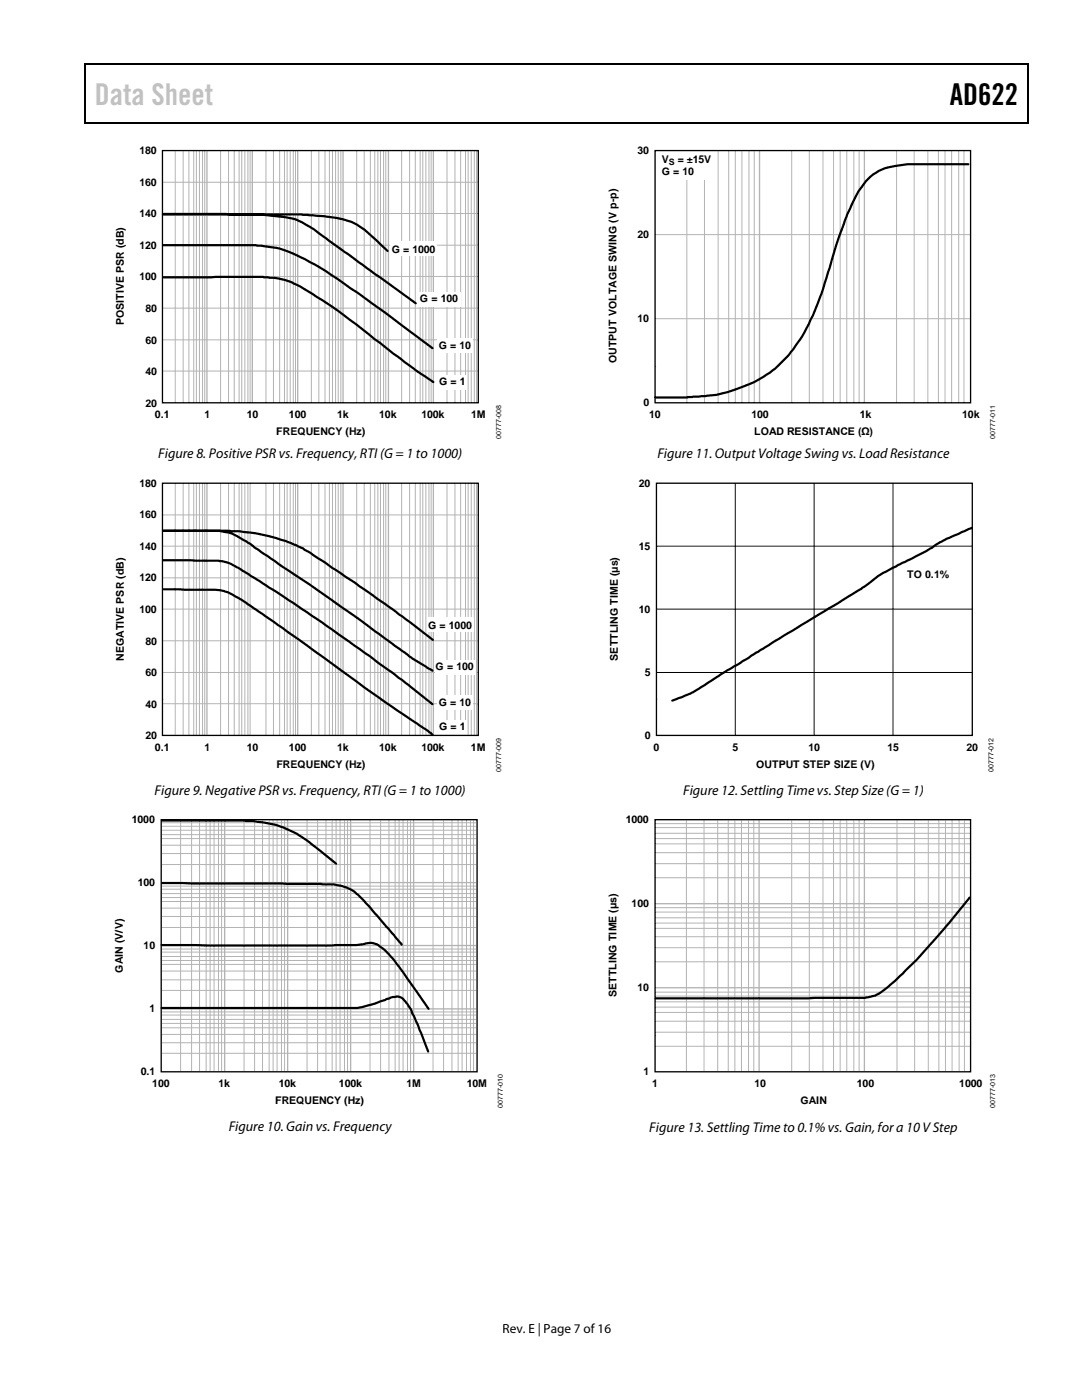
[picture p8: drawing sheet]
<svg xmlns="http://www.w3.org/2000/svg" width="216mm" height="279mm" viewBox="0 0 216 279" stroke-linecap="round" stroke-linejoin="round" font-family="sans-serif">
<path d="M16.9 12.7h.2v1h-.2zM16.9 12.7h.2v.3h-.2zM82.5 12.7h.3v.3h-.3zM205.1 12.7h.2v1h-.2zM205.1 12.7h.2v.3h-.2zM16.9 24.4h.2v.3h-.2zM82.3 24.4h.2v.3h-.2zM205.1 24.4h.2v.3h-.2z" fill="#000"/>
<path d="M17 13.7v10.7M17.1 12.8h65.4M82.8 12.8h122.3M205.2 13.7v10.7M17.1 24.5h188" fill="none" stroke="#000" stroke-width=".25"/>
<g fill="none" stroke="#b3b3b3" stroke-width=".2">
<path d="M32.4 36.4h63M35 30.1v50.3M36.5 30.1v50.3M37.7 30.1v50.3M38.7 30.1v50.3M39.2 30.1v50.3M39.8 30.1v50.3M40.4 30.1v50.3M40.9 30.1v50.3M44 30.1v50.3M45.6 30.1v50.3M46.7 30.1v50.3"/>
<path d="M47.7 30.1v50.3M48.2 30.1v50.3M48.9 30.1v50.3M49.5 30.1v50.3M49.9 30.1v50.3M53.1 30.1v50.3M54.6 30.1v50.3M55.8 30.1v50.3M56.8 30.1v50.3M57.3 30.1v50.3M57.9 30.1v50.3M58.5 30.1v50.3"/>
<path d="M59 30.1v50.3M62.1 30.1v50.3M63.6 30.1v50.3M64.8 30.1v50.3M65.7 30.1v50.3M66.3 30.1v50.3M67 30.1v50.3M67.5 30.1v50.3M68 30.1v50.3M71.2 30.1v50.3M72.7 30.1v50.3M73.9 30.1v50.3"/>
<path d="M74.8 30.1v50.3M75.4 30.1v50.3M75.9 30.1v50.3M76.5 30.1v50.3M77 30.1v50.3M80.1 30.1v50.3M81.7 30.1v50.3M82.9 30.1v50.3M83.8 30.1v50.3M84.4 30.1v50.3M85 30.1v50.3M85.6 30.1v50.3"/>
<path d="M86 30.1v50.3M89.2 30.1v50.3M90.8 30.1v50.3M91.9 30.1v50.3M92.9 30.1v50.3M93.4 30.1v50.3M94 30.1v50.3M94.6 30.1v50.3M95.1 30.1v50.3M32.4 55.2h63M32.4 48.9h63M32.4 42.6h63"/>
<path d="M32.4 74.1h63M32.4 67.8h63M32.4 61.5h63"/>
</g>
<path d="M41.3 30.1v50.3M50.3 30.1v50.3M59.4 30.1v50.3M68.5 30.1v50.3M77.5 30.1v50.3M86.5 30.1v50.3" fill="none" stroke="#b3b3b3" stroke-width=".26"/>
<g fill="#fff">
<path d="M77.9 48.1h9.3v3h-9.3z"/>
<path d="M83.6 58.3h8.2v3h-8.2z"/>
<path d="M87.3 67.4h7.1v3h-7.1z"/>
<path d="M87.4 74.8h5.8v2.9h-5.8z"/>
</g>
<path d="M32.5 42.8l28.7 .1a36.1 36.1 0 0 1 8.9 1.4 19.2 19.2 0 0 1 5.9 4.5l1.3 1.3M32.6 48.9h18.3a23.1 23.1 0 0 1 10.9 3.4 103.4 103.4 0 0 1 10.9 7.1l13.6 10.1M32.6 55.3h19.7a24.2 24.2 0 0 1 5.9 1 90.5 90.5 0 0 1 16.5 11.3l8.3 6.4 3.5 2.3M32.7 42.7l15.8 .1a60.9 60.9 0 0 1 10.1 .9 25.5 25.5 0 0 1 7 4.3l17.4 12.5" fill="none" stroke="#000" stroke-width=".44"/>
<path d="M32.4 30.1h63v50.3h-63z" fill="none" stroke="#000" stroke-width=".26"/>
<g fill="none" stroke="#b3b3b3" stroke-width=".2">
<path d="M35 96.4v50.4M36.5 96.4v50.4M37.7 96.4v50.4M38.7 96.4v50.4M39.2 96.4v50.4M39.8 96.4v50.4M40.4 96.4v50.4M40.9 96.4v50.4M44 96.4v50.4M45.6 96.4v50.4M46.7 96.4v50.4M47.7 96.4v50.4"/>
<path d="M48.2 96.4v50.4M48.9 96.4v50.4M49.5 96.4v50.4M49.9 96.4v50.4M53.1 96.4v50.4M54.6 96.4v50.4M55.8 96.4v50.4M56.8 96.4v50.4M57.3 96.4v50.4M57.9 96.4v50.4M58.5 96.4v50.4M59 96.4v50.4"/>
<path d="M62.1 96.4v50.4M63.6 96.4v50.4M64.8 96.4v50.4M65.7 96.4v50.4M66.3 96.4v50.4M67 96.4v50.4M67.5 96.4v50.4M68 96.4v50.4M71.2 96.4v50.4M72.7 96.4v50.4M73.9 96.4v50.4M74.8 96.4v50.4"/>
<path d="M75.4 96.4v50.4M75.9 96.4v50.4M76.5 96.4v50.4M77 96.4v50.4M80.1 96.4v50.4M81.7 96.4v50.4M82.9 96.4v50.4M83.8 96.4v50.4M84.4 96.4v50.4M85 96.4v50.4M85.6 96.4v50.4M86 96.4v50.4"/>
<path d="M89.2 96.4v50.4M90.8 96.4v50.4M91.9 96.4v50.4M92.9 96.4v50.4M93.4 96.4v50.4M94 96.4v50.4M94.6 96.4v50.4M95.1 96.4v50.4M32.4 115.3h63M32.4 109h63M32.4 102.8h63M32.4 134.2h63"/>
<path d="M32.4 127.9h63M32.4 121.6h63M32.4 139.6h.1M95.4 139.6h.1M32.4 140.4h63"/>
</g>
<path d="M41.3 96.4v50.4M59.4 96.4v50.4M68.5 96.4v50.4M77.5 96.4v50.4M86.5 96.4v50.4" fill="none" stroke="#b3b3b3" stroke-width=".26"/>
<g fill="#fff">
<path d="M85.2 123.2h9.3v3h-9.3z"/>
<path d="M86.7 131.7h8.2v3h-8.2z"/>
<path d="M87.3 138.8h7.1v3h-7.1z"/>
<path d="M87.4 143.6h5.8v3h-5.8z"/>
</g>
<path d="M193.2 32.8h-7.4a29.7 29.7 0 0 0-9.8 1 10.7 10.7 0 0 0-5.1 5.1 79.6 79.6 0 0 0-5.4 14.6 59.1 59.1 0 0 1-5.8 14.1 22.5 22.5 0 0 1-11.1 9.4 25.8 25.8 0 0 1-9.7 2.1l-1.8 .2h-6.4M32.6 105.9h4.3a97.9 97.9 0 0 1 13 .4 31.2 31.2 0 0 1 10.7 3.3l1.4 .8 8.8 5.9 7.5 5.3 8.1 6.1M32.6 111.8l8 .1a11.2 11.2 0 0 1 6.4 1.1l8.2 5.1 9 6.1 13.9 9.9 8.2 6.4M32.7 105.9h8.5a11.9 11.9 0 0 1 8.3 2.4l4.5 3.2a544.9 544.9 0 0 1 27.6 19.5l4.7 2.9M32.7 117.6l8.3 .1a9.3 9.3 0 0 1 6.9 1.8l11.3 7.9a609 609 0 0 0 25.2 17.9l1.6 1 .3 .4M32.3 176.2l24 .1 8.7 .2a8.7 8.7 0 0 1 8 3.7l7.2 8.3M32.3 163.8h13.7a32.3 32.3 0 0 1 7.4 .5 19.5 19.5 0 0 1 9.6 4.8l4.1 3.3M32.3 188.6l33.9 .1 4.9-.1 1.4-.2a3.6 3.6 0 0 1 3.8 .8l2.5 2.6 6.7 9.5M32.3 201.2h36.2a15.4 15.4 0 0 0 7.7-1.4l1.3-.5a2.37 2.37 0 0 1 3.1 .3l.7 .8 .8 1.3 1.4 3.2 1.9 5" fill="none" stroke="#000" stroke-width=".44"/>
<path d="M32.4 96.4h63v50.4h-63zM32.2 163.6h63v50.3h-63z" fill="none" stroke="#000" stroke-width=".26"/>
<g fill="none" stroke="#b3b3b3" stroke-width=".2">
<path d="M130.7 73.2h.1M32.2 179.9h62.9M32.2 179.1h62.9M32.2 178.3h62.9M32.2 177.5h62.9M32.2 176.8h62.9M32.2 172.5h62.9M32.2 170.3h62.9M32.2 168.7h62.9M32.2 167.4h62.9M32.2 166.6h62.9M32.2 165.7h62.9"/>
<path d="M32.2 164.9h62.9M32.2 164.2h62.9M36 163.6v50.2M38.2 163.6v50.2M39.8 163.6v50.2M41.1 163.6v50.2M41.9 163.6v50.2M42.7 163.6v50.2M43.6 163.6v50.2M44.2 163.6v50.2M48.7 163.6v50.2M50.8 163.6v50.2"/>
<path d="M52.4 163.6v50.2M53.7 163.6v50.2M54.5 163.6v50.2M55.3 163.6v50.2M56.2 163.6v50.2M56.8 163.6v50.2M61.3 163.6v50.2M63.4 163.6v50.2M65 163.6v50.2M66.3 163.6v50.2M67.1 163.6v50.2M67.9 163.6v50.2"/>
<path d="M68.7 163.6v50.2M69.4 163.6v50.2M73.8 163.6v50.2M75.9 163.6v50.2M77.6 163.6v50.2M78.8 163.6v50.2M79.6 163.6v50.2M80.4 163.6v50.2M81.3 163.6v50.2M81.9 163.6v50.2M86.4 163.6v50.2M88.5 163.6v50.2"/>
<path d="M90.2 163.6v50.2M91.4 163.6v50.2M92.2 163.6v50.2M93.1 163.6v50.2M93.9 163.6v50.2M94.5 163.6v50.2M32.2 197.7h62.9M32.2 195.5h62.9M32.2 193.8h62.9M32.2 192.5h62.9M32.2 191.7h62.9M32.2 190.9h62.9"/>
<path d="M32.2 190h62.9M32.2 189.4h62.9M32.2 185.1h62.9M32.2 182.9h62.9M32.2 181.2h62.9M32.2 206.7h.1M32.2 210.2h62.9M32.2 208.1h62.9M32.2 206.4h62.9M32.2 205.1h62.9M32.2 204.2h62.9M32.2 203.5h62.9"/>
<path d="M32.2 202.6h62.9M32.2 202h62.9"/>
</g>
<path d="M32.2 176.1h62.9M44.8 163.6v50.2M57.4 163.6v50.2M70 163.6v50.2M82.5 163.6v50.2M32.2 188.7h62.9M32.2 201.3h62.9" fill="none" stroke="#b3b3b3" stroke-width=".26"/>
<g fill="none" stroke="#b4b4b4" stroke-width=".2">
<path d="M137.1 30.1v50.3M140.6 30.1v50.3M143.3 30.1v50.3M145.4 30.1v50.3M146.7 30.1v50.3M148 30.1v50.3M149.4 30.1v50.3M150.5 30.1v50.3M158 30.1v50.3M161.5 30.1v50.3M164.2 30.1v50.3M166.3 30.1v50.3"/>
<path d="M167.6 30.1v50.3M169 30.1v50.3M170.4 30.1v50.3M171.4 30.1v50.3M178.9 30.1v50.3M182.4 30.1v50.3M185.1 30.1v50.3M187.2 30.1v50.3M188.6 30.1v50.3M189.9 30.1v50.3M191.3 30.1v50.3M192.3 30.1v50.3"/>
<path d="M130.7 46.8h63M130.7 63.6h63"/>
</g>
<path d="M151.6 30.1v50.3M172.5 30.1v50.3" fill="none" stroke="#b4b4b4" stroke-width=".26"/>
<path d="M130.7 30.1h12.1v5.8h-12.1z" fill="#fff"/>
<path d="M130.7 30.1h63v50.3h-63zM131 96.4h63v50.4h-63zM130.7 163.6h63v50.3h-63z" fill="none" stroke="#000" stroke-width=".26"/>
<g fill="none" stroke="#b3b3b3" stroke-width=".2">
<path d="M131 139.6h.1M130.7 175.2h62.9M130.7 172.4h62.9M130.7 170.2h62.9M130.7 168.4h62.9M130.7 167.4h62.9M130.7 166.3h62.9M130.7 165.2h62.9M130.7 164.4h62.9M137 163.6v50.3M140.5 163.6v50.3M143.2 163.6v50.3"/>
<path d="M145.3 163.6v50.3M146.6 163.6v50.3M148 163.6v50.3M149.4 163.6v50.3M150.4 163.6v50.3M158 163.6v50.3M161.5 163.6v50.3M164.2 163.6v50.3M166.3 163.6v50.3M167.6 163.6v50.3M169 163.6v50.3M170.4 163.6v50.3"/>
<path d="M171.4 163.6v50.3M179 163.6v50.3M182.5 163.6v50.3M185.2 163.6v50.3M187.3 163.6v50.3M188.7 163.6v50.3M190 163.6v50.3M191.4 163.6v50.3M192.4 163.6v50.3M130.7 199.9h62.9M130.7 198.8h62.9M130.7 198h62.9"/>
<path d="M130.7 191.9h62.9M130.7 189.1h62.9M130.7 186.9h62.9M130.7 185.3h62.9M130.7 184.2h62.9M130.7 183.2h62.9M130.7 182h62.9M130.7 181.1h62.9M130.7 206.7h.1M130.7 208.8h62.9M130.7 206h62.9M130.7 203.8h62.9"/>
<path d="M130.7 202h62.9M130.7 201h62.9"/>
</g>
<path d="M193.9 105.3l-.3 .2a48.7 48.7 0 0 0-8.2 4.1l-2.1 1.2a68.7 68.7 0 0 0-8.5 4.5 87.6 87.6 0 0 1-10.3 6.7l-22.6 13.9a26.9 26.9 0 0 1-7.8 3.9M193.5 179.1a150.3 150.3 0 0 1-13.9 15.7l-1.9 1.7a8.6 8.6 0 0 1-7.5 2.6l-39.4 .1" fill="none" stroke="#000" stroke-width=".44"/>
<path d="M146.7 96.4v50.4M162.5 96.4v50.4M178.2 96.4v50.4M131 109h63M131 134.2h63M131 121.6h63" fill="none" stroke="#000" stroke-width=".2"/>
<path d="M151.5 163.6v50.3M172.5 163.6v50.3M130.7 197.1h62.9M130.7 180.4h62.9" fill="none" stroke="#b3b3b3" stroke-width=".26"/>
<text font-size="6" fill="#c1c1c1" x="18.9" y="21">Data Sheet</text>
<text font-size="6" x="189.5" y="21">AD622</text>
<g font-size="2.8">
<text x="31.6" y="91.4">Figure 8. Positive PSR vs. Frequency, RTI (G = 1 to 1000)</text>
<text x="131.2" y="91.4">Figure 11. Output Voltage Swing vs. Load Resistance</text>
<text x="30.9" y="158.6">Figure 9. Negative PSR vs. Frequency, RTI (G = 1 to 1000)</text>
<text x="136.3" y="158.6">Figure 12. Settling Time vs. Step Size (G = 1)</text>
<text x="45.6" y="225.7">Figure 10. Gain vs. Frequency</text>
<text x="129.6" y="225.9">Figure 13. Settling Time to 0.1% vs. Gain, for a 10 V Step</text>
</g>
<text font-size="2.6" x="100.3" y="266">Rev. E | Page 7 of 16</text>
<g font-size="2.1">
<text x="27.8" y="30.8">180</text>
<text x="127.2" y="30.7">30</text>
<text x="132" y="34.9">G = 10</text>
<text x="132" y="32.4">V</text>
<text x="135.2" y="32.4">= ±15V</text>
<text x="27.8" y="37.1">160</text>
<text x="27.8" y="43.4">140</text>
<text x="127.2" y="47.5">20</text>
<text x="27.8" y="49.7">120</text>
<text x="78.2" y="50.5">G = 1000</text>
<text x="27.8" y="56">100</text>
<text x="24.7" y="65" transform="rotate(-90 24.7 65)">POSITIVE PSR (dB)</text>
<text x="29" y="62.3">80</text>
<text x="83.8" y="60.4">G = 100</text>
<text x="127.2" y="64.3">10</text>
<text x="29" y="68.6">60</text>
<text x="87.5" y="69.6">G = 10</text>
<text x="29" y="74.9">40</text>
<text x="87.6" y="76.9">G = 1</text>
<text x="123" y="72.4" transform="rotate(-90 123 72.4)">OUTPUT VOLTAGE SWING (V p-p)</text>
<text x="29" y="81.2">20</text>
<text x="30.9" y="83.5">0.1</text>
<text x="40.8" y="83.5">1</text>
<text x="49.2" y="83.5">10</text>
<text x="57.7" y="83.5">100</text>
<text x="67.2" y="83.5">1k</text>
<text x="75.7" y="83.5">10k</text>
<text x="84.1" y="83.5">100k</text>
<text x="94" y="83.5">1M</text>
<text x="128.4" y="81">0</text>
<text x="129.5" y="83.5">10</text>
<text x="150" y="83.5">100</text>
<text x="171.6" y="83.5">1k</text>
<text x="192" y="83.5">10k</text>
<text x="55.1" y="86.8">FREQUENCY (Hz)</text>
<text x="150.5" y="86.8">LOAD RESISTANCE (Ω)</text>
<text x="27.8" y="97.1">180</text>
<text x="127.5" y="97.1">20</text>
<text x="27.8" y="103.4">160</text>
<text x="27.8" y="109.7">140</text>
<text x="127.5" y="109.7">15</text>
<text x="27.8" y="116">120</text>
<text x="181" y="115.4">TO 0.1%</text>
<text x="27.8" y="122.3">100</text>
<text x="85.4" y="125.6">G = 1000</text>
<text x="127.5" y="122.3">10</text>
<text x="24.7" y="131.9" transform="rotate(-90 24.7 131.9)">NEGATIVE PSR (dB)</text>
<text x="29" y="128.6">80</text>
<text x="123.3" y="131.8" transform="rotate(-90 123.3 131.8)">SETTLING TIME (µs)</text>
<text x="29" y="135">60</text>
<text x="86.9" y="133.8">G = 100</text>
<text x="128.6" y="134.9">5</text>
<text x="29" y="141.3">40</text>
<text x="87.5" y="140.9">G = 10</text>
<text x="29" y="147.6">20</text>
<text x="30.9" y="149.9">0.1</text>
<text x="40.8" y="149.9">1</text>
<text x="49.2" y="149.9">10</text>
<text x="57.7" y="149.9">100</text>
<text x="67.2" y="149.9">1k</text>
<text x="75.7" y="149.9">10k</text>
<text x="84.1" y="149.9">100k</text>
<text x="87.6" y="145.7">G = 1</text>
<text x="94" y="149.9">1M</text>
<text x="128.6" y="147.4">0</text>
<text x="130.4" y="149.9">0</text>
<text x="146.1" y="149.9">5</text>
<text x="161.3" y="149.9">10</text>
<text x="177.1" y="149.9">15</text>
<text x="192.8" y="149.9">20</text>
<text x="55.1" y="153.2">FREQUENCY (Hz)</text>
<text x="150.9" y="153.2">OUTPUT STEP SIZE (V)</text>
<text x="26.3" y="164.3">1000</text>
<text x="124.9" y="164.3">1000</text>
<text x="27.5" y="176.9">100</text>
<text x="126" y="181">100</text>
<text x="28.7" y="189.4">10</text>
<text x="24.5" y="194.1" transform="rotate(-90 24.5 194.1)">GAIN (V/V)</text>
<text x="127.2" y="197.8">10</text>
<text x="29.8" y="202">1</text>
<text x="123" y="199" transform="rotate(-90 123 199)">SETTLING TIME (µs)</text>
<text x="28.1" y="214.6">0.1</text>
<text x="128.4" y="214.6">1</text>
<text x="30.4" y="217">100</text>
<text x="43.6" y="217">1k</text>
<text x="54.9" y="220.3">FREQUENCY (Hz)</text>
<text x="55.6" y="217">10k</text>
<text x="67.6" y="217">100k</text>
<text x="81.1" y="217">1M</text>
<text x="93.2" y="217">10M</text>
<text x="130.1" y="217">1</text>
<text x="150.5" y="217">10</text>
<text x="159.7" y="220.3">GAIN</text>
<text x="171" y="217">100</text>
<text x="191.4" y="217">1000</text>
</g>
<text font-size="1.8" x="133.4" y="33">S</text>
<g font-size="1.4">
<text x="100" y="87.6" transform="rotate(-90 100 87.6)">00777-008</text>
<text x="198.6" y="87.6" transform="rotate(-90 198.6 87.6)">00777-011</text>
<text x="100" y="154" transform="rotate(-90 100 154)">00777-009</text>
<text x="198.3" y="154" transform="rotate(-90 198.3 154)">00777-012</text>
<text x="100.3" y="221.1" transform="rotate(-90 100.3 221.1)">00777-010</text>
<text x="198.6" y="221.1" transform="rotate(-90 198.6 221.1)">00777-013</text>
</g>
</svg>
